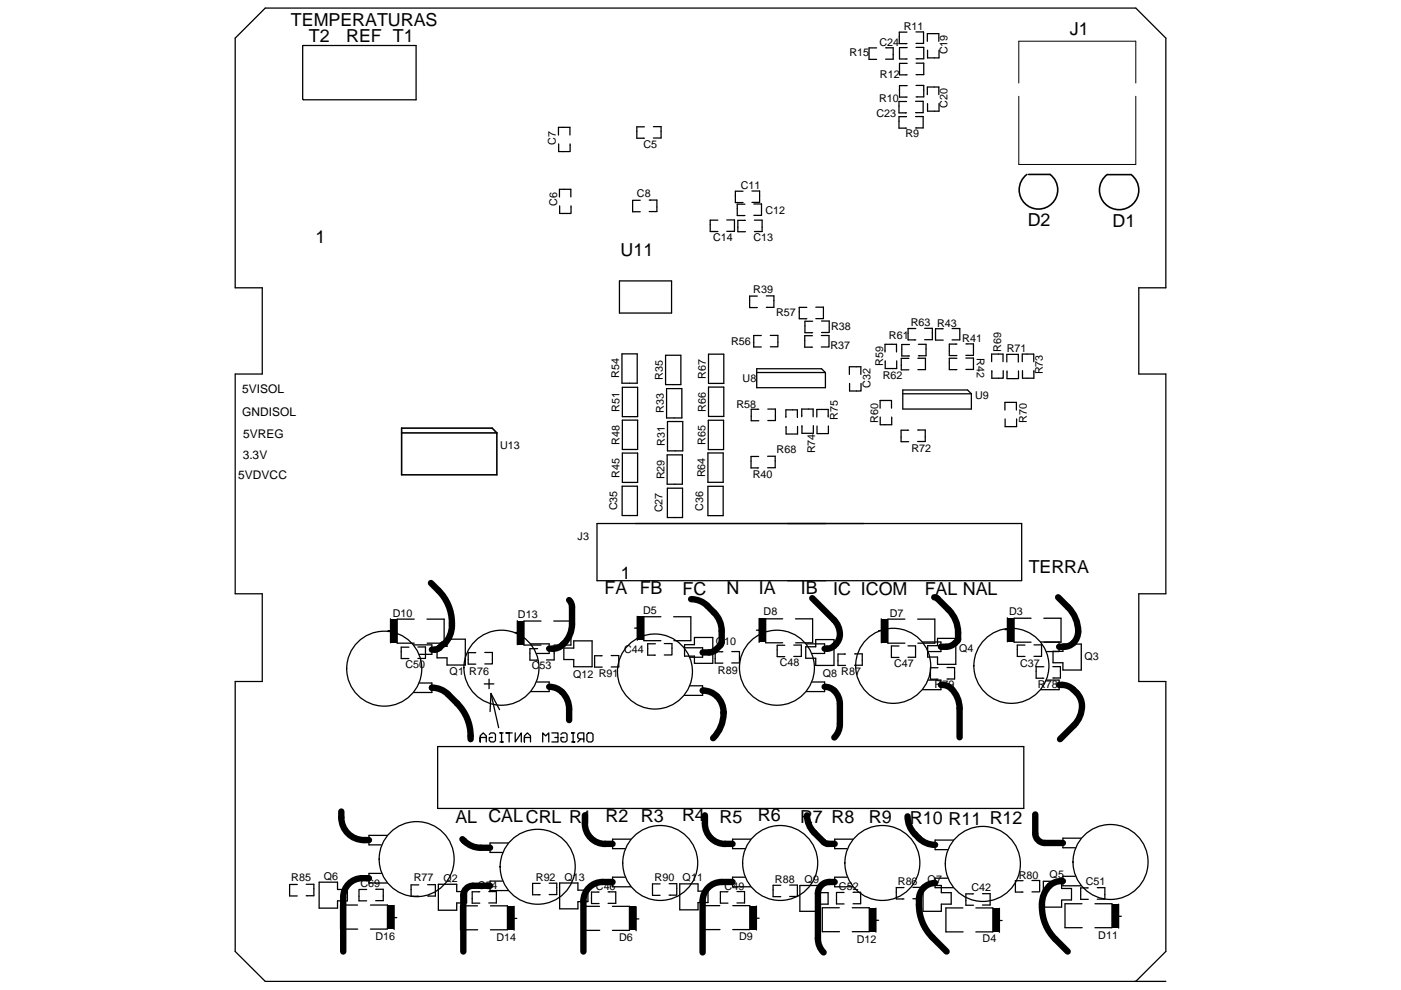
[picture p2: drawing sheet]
<svg xmlns="http://www.w3.org/2000/svg" width="297mm" height="210mm" viewBox="0 0 297 210" stroke-linecap="round" stroke-linejoin="round" font-family="sans-serif">
<g fill="none" stroke="#000" stroke-width=".27">
<path d="M64.2 9.7h24v11.5h-23.9l-.1-.2zM185.9 10.2h-1.6v2.4h1.6M187.8 10.1h1.6v2.5h-1.6M192.3 6.8h-1.6v2.4h1.6M192.3 13.4h-1.6v2.5h1.6M192.3 18.2h-1.6v2.4h1.6M192.3 10.1h-1.6v2.4h1.6M194.2 6.8h1.6v2.4h-1.6M194.2 13.4h1.7v2.4h-1.7M194.2 18.1h1.7v2.5h-1.7M194.2 10.1h1.7v2.4h-1.7M196.6 8.8v-1.7h2.4v1.7"/>
<path d="M196.7 10.6v1.7h2.4v-1.7M118.4 28.6v-1.6h2.4v1.6M118.4 30.5v1.7h2.5v-1.7M136.6 26.9h-1.6v2.4h1.6M138.5 26.9h1.7v2.4h-1.7M192.2 24.7h-1.6v2.5h1.6M192.2 21.5h-1.6v2.4h1.6M194.1 24.7h1.6v2.4h-1.6M194.1 21.5h1.6v2.4h-1.6M196.6 20.1v-1.6h2.4v1.6M196.7 22v1.6h2.4v-1.6M118.7 43.7v1.6h2.4v-1.6"/>
<path d="M121 41.8v-1.6h-2.4v1.6M131.3 59.6h11.1v6.8h-11.1zM135.7 42.5h-1.6v2.4h1.6M137.6 42.4h1.7v2.5h-1.7M152.2 46.7h-1.6v2.4h1.6M154.1 46.7h1.6v2.4h-1.6M157.5 40.6h-1.6v2.4h1.6M157.9 43.3h-1.6v2.4h1.6M158 46.7h-1.6v2.4h1.6M159.4 40.5h1.7v2.4h-1.7M159.8 43.3h1.7v2.4h-1.7M160 46.7h1.6v2.4h-1.6"/>
<path d="M131.9 75.1h3.2v6.2h-3.2zM141.1 75.4h3.3v6.2h-3.3zM150.2 75.1h3.3v6.2h-3.3zM160.4 78.2h13.8l.8 .8v3.2h-14.6zM160.4 79h14.6M160.6 62.8h-1.7v2.4h1.7M161.4 71.2h-1.6v2.4h1.6M162.5 62.8h1.6v2.4h-1.6M163.3 71.1h1.6v2.5h-1.6M171.1 65.2h-1.6v2.4h1.6M172.3 71.2h-1.7v2.4h1.7M172.3 68.1h-1.6v2.5h1.6"/>
<path d="M173 65.2h1.6v2.4h-1.6M174.1 71.2h1.7v2.4h-1.7M174.2 68.1h1.6v2.4h-1.6M180.1 79.4v-1.6h2.4v1.6M190.1 74.7v-1.7h-2.5v1.7M190.1 76.5v1.7h-2.4v-1.7M192.7 76h-1.6v2.4h1.6M192.8 73.1h-1.6v2.4h1.6M194.2 69.7h-1.7v2.4h1.7M194.6 76h1.6v2.4h-1.6M194.7 73h1.6v2.5h-1.6M196 69.6h1.7v2.5h-1.7"/>
<path d="M200 69.7h-1.7v2.4h1.7M201.9 69.7h1.6v2.4h-1.6M202.9 73h-1.6v2.4h1.6M202.9 76h-1.6v2.4h1.6M204.8 75.9h1.6v2.5h-1.6M204.8 72.9h1.6v2.5h-1.6M210.2 76.7v-1.6h2.5v1.6M212.7 78.6v1.6h-2.4v-1.6M215.9 76.8v-1.6h-2.4v1.6M215.9 78.7v1.6h-2.4v-1.6M216.7 76.7v-1.6h2.5v1.6M216.8 78.6v1.6h2.4v-1.6"/>
<path d="M131.9 96.1h3.3v6.2h-3.3zM131.9 89.1h3.3v6.2h-3.3zM131.9 82.1h3.3v6.3h-3.3zM141.3 82.4h3.3v6.2h-3.3zM141.5 96.5h3.2v6.2h-3.2zM141.5 89.4h3.3v6.2h-3.3zM150.1 96.1h3.2v6.2h-3.2zM150.2 89.1h3.2v6.3h-3.2zM150.2 82.1h3.3v6.2h-3.3zM160.8 96.8h-1.6v2.5h1.6M160.9 86.8h-1.6v2.4h1.6M162.7 96.8h1.7v2.4h-1.7"/>
<path d="M162.8 86.8h1.6v2.4h-1.6M166.6 88.5v-1.6h2.5v1.6M169.1 90.4v1.7h-2.4v-1.7M172.4 88.4v-1.6h-2.4v1.6M172.4 90.3v1.6h-2.4v-1.6M173.2 90.4v1.6h2.4v-1.6M175.6 88.5v-1.7h-2.4v1.7M182.6 81.3v1.6h-2.5v-1.6M186.6 86.6v-1.7h2.4v1.7M189.1 88.5v1.6h-2.5v-1.6M191.4 83.5h14.5M191.4 82.7h13.7l.8 .8v3.3h-14.5z"/>
<path d="M192.7 91.2h-1.7v2.5h1.7M194.6 91.2h1.6v2.4h-1.6M215.5 87v-1.7h-2.4v1.7M215.5 88.9v1.6h-2.4v-1.6M131.9 103.1h3.2v6.2h-3.2zM141.5 103.5h3.2v6.3h-3.2zM150.1 103.1h3.2v6.3h-3.2zM82.8 131.3v5M82.8 133.7l-.5 .1M86.7 137.3h-1.6v2.4h1.6M87.7 136.8h3.9v2h-2.7M87.8 131.3h-3.6v5.1h3.6"/>
<path d="M88.6 137.2h1.6v2.5h-1.6M90.5 131.3h3.7v5.1h-3.6M92.7 137.1h2.1v-1.5h3.9v5.5h-3.9v-1.6h-2.1zM100.9 138.4h-1.6v2.5h1.6M102.8 138.4h1.6v1.4v1h-1.6M109.7 131.7v5M109.7 134.1l-.6 .1M112.6 136.6h3.8v2h-2.6M114 137.6h-1.7v2.4h1.7M114.7 131.7h-3.6v5.1h3.6M115.9 137.5h1.6v2.5h-1.6M117.4 131.7h3.6v5.1h-3.5"/>
<path d="M119.5 137.5h2.1v-1.6h3.9v5.5h-3.9v-1.5h-2.1zM127.7 139.1h-1.6v2.4h1.6M129.6 139h1.6v2.5h-1.6M135.1 130.7v5.1M135.1 133.1l-.5 .1M139 136.5h-1.7v2.5h1.7M140.1 130.8h-3.6v5.1h3.6M140.8 136.5h1.7v1v1.4h-1.7M142.8 130.8h3.7v5.1h-3.6M145.1 137.4h3.9v2h-2.7M145.1 136.7h2.1v-1.5h3.9v5.5h-3.9v-1.5h-2.1zM153.3 138.2h-1.7v2.5h1.7"/>
<path d="M155.1 138.2h1.7v2.4h-1.7M160.9 131.2v5M161 133.6l-.6 .1M165.9 131.3h-3.6v5h3.6M166.4 136.9h-1.6v2.4h1.6M168.3 136.8h1.6v2.4h-1.6M168.7 131.3h3.6v5h-3.6M170.8 137.2h2.1v-1.5h3.9v5.4h-3.9v-1.5h-2.1zM171 136.6h3.8v2h-2.6M179.3 138.7h-1.6v2.4h1.6M181.2 138.7h1.6v2.4h-1.6M186.9 131.3v5"/>
<path d="M186.9 133.7l-.6 .1M190.6 137h-1.6v2.4h1.6M191.9 131.3h-3.6v5.1h3.6M192.5 137h1.6v2.4h-1.6M194.6 131.3h3.6v5.1h-3.6M195.6 136.2h3.9v2h-2.6M196.7 136.9h2.1v-1.5h3.8v5.5h-3.8v-1.5h-2.1zM213.6 131v5.1M213.6 133.5h-.6M216.6 123.1v-12.1h-90v12.2h90M217.3 136.8h-1.6v2.4h1.6M218.6 131.1h-3.6v5.1h3.6"/>
<path d="M219.2 136.8h1.6v2.4h-1.6M220.7 136.2h3.9v2h-2.7M221.3 131.1h3.7v5.1h-3.6M223.3 138.2h2.1v-1.6h3.9v5.5h-3.9v-1.5h-2.1zM88.9 144.9h2.7v2h-3.9M92.8 158.3h124.3v13.2h-124.3zM102.7 145.1h2M103.1 156.4h-1.3v1v-1.3l.6-.7 .7 .7v1.3M103.7 144.1v2M103.7 155.8l.4-.4h.6l.3 .4v1.3l-.3 .3h-.6l-.4-.3v-.7h.7M104.1 147.1l-.2 3.8M104.1 147.1l1.6 7.2"/>
<path d="M104.1 147.1l1.8 3.4M106.7 155.4h-.7h.3v2h.4h-.7M108.6 155.4h-1.3h.6v2M109.2 155.4v2l1.3-2v2M112.5 156.4h-1.3v1v-1.3l.6-.7 .7 .7v1.3M113.8 144.7h2.6v2h-3.8M115.1 157.4v-2l.6 .7 .7-.7v2M117 155.4h1.3v2h-1.3M117.6 156.4h.7M118.9 155.8l.3-.4h.7l.3 .4v1.3l-.3 .3h-.7l-.3-.3v-.7h.7M121.9 155.4h-.7h.3v2h.4h-.7M123.1 156.7l-.6 .7"/>
<path d="M123.8 156.7h-1l-.3-.3v-.6l.3-.4h1v2M124.8 155.4h.6l.3 .4v1.3l-.3 .3h-.6l-.4-.3v-1.3zM146.3 145.5h2.7v2h-3.9M172.2 144.7h2.6v2h-3.8M196.9 144.3h2.6v2h-3.9M198.9 141.6h-1.6v2.5h1.6M200.8 141.6h1.6v2.4h-1.6M221.3 141.4h-1.6v2.4h1.6M221.9 144.3h2.7v2h-3.9M223.2 141.4h1.6v2.4h-1.6M82.1 177.2h-3.9v2h2.7M107.7 178.8h-3.8v2h2.6"/>
<path d="M133.7 178h-3.8v2h2.6M159.1 178h-3.8v2h2.6M180.8 178h-3.8v2h2.6M202.1 178.2h-3.8v2h2.6M229.2 177.8h-3.8v2h2.6M63 187.6h-1.6v2.4h1.6M64.9 187.6h1.6v2.4h-1.6M67.7 187.1h3.9v1.6h2.1v2.4h-2.1v1.5h-3.9zM75.8 192h-3.6v5.1h3.6M77.7 188.7h-1.6v2.4h1.6M78.5 192h3.6v5.1h-3.6M79.6 188.6h1.7v2.4h-1.7"/>
<path d="M80.9 185.3h-2.7v2h3.9M83.6 192v5.1M84.1 194.6l-.6 .1M88.8 187.7h-1.6v2.4h1.6M90.7 187.6h1.6v2.5h-1.6M92.9 187.6h3.9v1.5h2.1v2.4h-2.1v1.6h-3.9zM101.2 192.1h-3.6v5.1h3.7M101.7 189.1h-1.6v2.5h1.6M103.6 189.1h1.6v2.4h-1.6M104 192.1h3.6v5.1h-3.6M106 183.8v.1a8 8 0 0 1 11.7-7.1 8 8 0 0 1 .9 13.5 8 8 0 0 1-12.5-5.4l-.1-1M106.5 186.9h-2.6v2h3.8"/>
<path d="M109 192.2v5.1M109.6 194.8l-.6 .1M114.5 187.4h-1.6v2.4h1.6M116.4 187.3h1.6v2.4h-1.6M118.7 187.3h3.8v1.5h2.1v2.4h-2.1v1.6h-3.8zM127 189.2h-1.6v2.4h1.6M127.1 192.2h-3.6v5.1h3.6M128.9 189.2h1.7v2.4h-1.7M129.9 192.2h3.6v5.1h-3.6M132.5 186.1h-2.6v2h3.8M134.9 192.3v5.1M135.4 194.9l-.6 .1"/>
<path d="M140 187.5h-1.7v2.4h1.7M141.9 187.4h1.6v1v1.5h-1.6M144.1 187.5h3.9v1.5h2.1v2.4h-2.1v1.6h-3.9zM152.6 192.1h-3.6v5.1h3.7M154.3 189.1h-1.6v2.5h1.6M155.4 192.1h3.6v5.1h-3.6M156.2 189.1h1.7v2.4h-1.7M157.9 186.1h-2.6v2h3.8M160.4 192.2v5.1M160.9 194.8h-.6M165.5 187.8h-1.6v2.4h1.6M167.4 187.7h1.7v2.4h-1.7"/>
<path d="M169.6 187.8h3.9v1.5h2.1v2.5h-2.1v1.5h-3.9zM177.9 192.5h-3.6v5.1h3.7M179 189.3h-1.6v2.4h1.6M179.6 186.1h-2.6v2h3.8M180.7 192.5h3.6v5.1h-3.6M180.9 189.3h1.6v2.4h-1.6M185.7 192.6v5.1M186.3 195.2l-.6 .1M191.7 188.3h-1.7v2.4h1.7M193.5 188.2h1.7v2.4h-1.7M195.7 187.8h3.9v1.5h2.1v2.5h-2.1v1.5h-3.9zM200.9 186.3h-2.6v2h3.8"/>
<path d="M204.1 192.6h-3.5v5.1h3.6M204.8 189.6v1.4M204.8 191v1h1.6M204.8 189.6h1.6M206.9 192.6h3.6v5.1h-3.6M208.3 189.5h1.6v2.5h-1.6M211.9 192.7v5M212.5 195.2l-.6 .1M216.9 186.8h-1.6v2.4h1.6M218.8 186.8h1.6v2.4h-1.6M221.2 186.9h3.9v1.5h2.1v2.5h-2.1v1.5h-3.9zM228 185.9h-2.6v2h3.8"/>
<path d="M229.4 191.7h-3.6v5.1h3.6M230.7 188.3h-1.6v2.5h1.6M232.2 191.7h3.6v5.1h-3.6M232.6 188.3h1.6v1.4v1h-1.6M237.2 191.8v5M237.7 194.4h-.6M240.8 208.2l6.4-6.4v-57.3h-5.8v-18.6h5.8v-46.6h-5.8v-18.3h5.8v-52.9l-6.4-6.4h-184.6l-6.3 6.4v52.9h5.7v18.3h-5.7v46.6h5.7v18.6h-5.7v57.3l6.3 6.4h191"/>
<circle cx="81.5" cy="141.8" r="8"/>
<circle cx="106.3" cy="141.6" r="8"/>
<circle cx="138.9" cy="142.4" r="8"/>
<circle cx="164.7" cy="141.6" r="8"/>
<circle cx="189.4" cy="141.2" r="8"/>
<circle cx="214.4" cy="141.2" r="8"/>
<circle cx="88.3" cy="182.2" r="8"/>
<circle cx="140" cy="183" r="8"/>
<circle cx="165.4" cy="183" r="8"/>
<circle cx="187.1" cy="183" r="7.9"/>
<circle cx="208.4" cy="183.2" r="8"/>
<circle cx="235.5" cy="182.8" r="8"/>
</g>
<path d="M216 17.6v-8.9h24.8v8.9M216 20.4v14.5h24.8v-14.5" fill="none" stroke="#000" stroke-width=".21"/>
<path d="M217.7 37a4.1 4.1 0 0 0-.5 6 4.1 4.1 0 0 0 6 0 4.1 4.1 0 0 0-.6-6M218.1 37h4.5M234.8 37a4.2 4.2 0 0 0-.6 6.1 4.2 4.2 0 0 0 6.1 0 4.2 4.2 0 0 0-.5-6.1M234.9 37h4.8M85.2 90.8h19.1l1 1v8.9h-20.1zM85.2 91.8h20.1" fill="none" stroke="#000" stroke-width=".34"/>
<g fill="#000">
<path d="M82.8 131.3h1.4v5h-1.4zM109.7 131.7h1.4v5h-1.4zM135.1 130.8h1.5v5h-1.5zM161 131.2h1.4v5h-1.4zM186.9 131.3h1.4v5h-1.4zM213.6 131.2h1.4v5h-1.4zM82.1 192h1.4v5h-1.4zM107.5 192.1h1.5v5h-1.5zM133.4 192.2h1.4v5.1h-1.4zM159 192.2h1.4v5h-1.4zM184.2 192.6h1.4v5h-1.4zM210.5 192.7h1.4v5h-1.4z"/>
<path d="M235.8 191.8h1.4v5h-1.4z"/>
</g>
<g fill="none" stroke="#000" stroke-width="1.4">
<path d="M91.4 123.7a11 11 0 0 1 4.4 7.6 5.5 5.5 0 0 1-1.8 5.3l-.2 .1a2.15 2.15 0 0 1-2.2 1.1M120.7 127.3a2.08 2.08 0 0 1 .6 1.5v3.5a5.3 5.3 0 0 1-3.6 5.2l-1.3 .1M146.5 127.1a4.9 4.9 0 0 1 3.5 1.4 7.1 7.1 0 0 1 3 4.7v3.2l-1.5 1.6a3.6 3.6 0 0 1-2.5 .4M172.2 126.9l4.6 4.5a3.6 3.6 0 0 1-.6 6l-1.4 .2M198.1 126.7l.7 .3a14.4 14.4 0 0 1 3.5 3.9 7.4 7.4 0 0 1 .7 5l-1.2 1a4 4 0 0 1-2.3 .3M224.3 126.7a13.8 13.8 0 0 1 3.4 3.8 5.4 5.4 0 0 1 .2 5.5l-1 .9a4 4 0 0 1-2.3 .3M91.6 145.9a4.8 4.8 0 0 1 3.4 1.4l1.9 1.9a10 10 0 0 1 2.9 7.6M116.4 145.7a4.5 4.5 0 0 1 4.3 4.7v2.3M149 146.5a4.7 4.7 0 0 1 4.3 6.2l-.8 2.1-1.3 1.8M174.8 145.7a3.4 3.4 0 0 1 3.3 3.6l-.1 4.8-.5 1.5-.6 .8M199.5 145.3a3.4 3.4 0 0 1 3.4 2.4l.5 1.9 .1 6.8M224.6 145.3a4.8 4.8 0 0 1 4.4 2.8 4.8 4.8 0 0 1-.9 5.2l-3.4 3.5"/>
<path d="M72.4 172.1a5.1 5.1 0 0 0 3.9 6l1.9 .1M98 178l.4 .4a4.9 4.9 0 0 0 3.5 1.4h2M124 172.9a5.8 5.8 0 0 0 1 4.6 4.2 4.2 0 0 0 3.3 1.5h1.6M149.5 172.9a5.8 5.8 0 0 0 1 4.6 4.1 4.1 0 0 0 3.3 1.5h1.5M171.1 172.9l.1 1.2 .4 1.1a10.7 10.7 0 0 0 3 3.4l.7 .4h1.7M192.4 173.1a6.6 6.6 0 0 0 5.2 6.1h.7M219.5 172.7v4.1a2.02 2.02 0 0 0 2 2h3.9M78.2 186.3a4.5 4.5 0 0 0-5.1 2.4l-.3 1.6v11.5M103.9 187.9h-3.6a2.03 2.03 0 0 0-2.1 2v11.9M129.9 187.1a5.7 5.7 0 0 0-5 1.2 4 4 0 0 0-1.2 2.8v10.7M155.3 187.1a5.9 5.9 0 0 0-5.2 1.2 4 4 0 0 0-1.1 2.8v10.9M177 187.1a2.8 2.8 0 0 0-3.5 1.8v10.7l.2 1.1 .9 1.3"/>
<path d="M198.3 187.3a3.4 3.4 0 0 0-3.5 3.4 10.1 10.1 0 0 0 2.9 8.1l3 3M225.4 186.9a4.3 4.3 0 0 0-4.5 4.3 9.9 9.9 0 0 0 2.9 8l2.6 2.6"/>
</g>
<g font-size="3.8">
<text x="61.7" y="5.5">TEMPERATURAS</text>
<text x="65.5" y="8.9">T2</text>
<text x="73.4" y="8.9">REF T1</text>
<text x="226.8" y="7.5">J1</text>
<text x="217.9" y="47.9">D2</text>
<text x="66.9" y="51.5">1</text>
<text x="235.9" y="48.1">D1</text>
<text x="131.6" y="54.2">U11</text>
<text x="218.1" y="121.4">TERRA</text>
<text x="128.2" y="126.1">FA FB</text>
<text x="144.7" y="126.3">FC</text>
<text x="154" y="126.1">N</text>
<text x="160.9" y="126.1">IA</text>
<text x="169.8" y="126.1">IB</text>
<text x="176.7" y="126.3">IC ICOM</text>
<text x="196.1" y="126.3">FAL NAL</text>
<text x="96.6" y="174.5">AL CALCRL R1</text>
<text x="128.4" y="174.4">R2 R3</text>
<text x="144.6" y="174.2">R4</text>
<text x="152.6" y="174.5">R5</text>
<text x="160.7" y="174.2">R6</text>
<text x="169.6" y="174.6">R7 R8</text>
<text x="184.2" y="174.6">R9</text>
<text x="192.9" y="174.8">R10 R11 R12</text>
</g>
<text font-size="3.7" x="131.6" y="122.8">1</text>
<g font-size="2.5">
<text x="51.4" y="83.3">5VISOL</text>
<text x="51.4" y="88.2">GNDISOL</text>
<text x="51.6" y="93">5VREG</text>
<text x="50.5" y="101.5">5VDVCC</text>
<text x="51.5" y="97.3">3.3V</text>
</g>
<g font-size="2.3">
<text x="180.1" y="12">R15</text>
<text x="186.5" y="9.7">C24</text>
<text x="191.6" y="6.4">R11</text>
<text x="200.9" y="11.6" transform="rotate(-90 200.9 11.6)">C19</text>
<text x="186.6" y="16.6">R12</text>
<text x="186.4" y="21.6">R10</text>
<text x="200.9" y="22.9" transform="rotate(-90 200.9 22.9)">C20</text>
<text x="185.8" y="24.8">C23</text>
<text x="192" y="29">R9</text>
<text x="117.9" y="30.7" transform="rotate(-90 117.9 30.7)">C7</text>
<text x="136.4" y="31.3">C5</text>
<text x="135" y="41.8">C8</text>
<text x="157.1" y="40">C11</text>
<text x="118.1" y="43.7" transform="rotate(-90 118.1 43.7)">C6</text>
<text x="162.3" y="45.3">C12</text>
<text x="151.2" y="51.1">C14</text>
<text x="159.7" y="51.1">C13</text>
<text x="159.7" y="62.1">R39</text>
<text x="164.6" y="67.1">R57</text>
<text x="176.2" y="70.1">R38</text>
<text x="188.5" y="71.9">R61</text>
<text x="193.1" y="69.2">R63 R43</text>
<text x="155" y="73.3">R56</text>
<text x="176.1" y="74">R37</text>
<text x="187.2" y="77.5" transform="rotate(-90 187.2 77.5)">R59</text>
<text x="204" y="72.6">R41</text>
<text x="207.1" y="76" transform="rotate(90 207.1 76)">R42</text>
<text x="212.2" y="74.6" transform="rotate(-90 212.2 74.6)">R69</text>
<text x="213.4" y="74.6">R71</text>
<text x="131.3" y="80.2" transform="rotate(-90 131.3 80.2)">R54</text>
<text x="140.5" y="80.5" transform="rotate(-90 140.5 80.5)">R35</text>
<text x="149.6" y="80.3" transform="rotate(-90 149.6 80.3)">R67</text>
<text x="157.5" y="81">U8</text>
<text x="184.5" y="82.3" transform="rotate(-90 184.5 82.3)">C32</text>
<text x="187.2" y="80.4">R62</text>
<text x="221.1" y="79.4" transform="rotate(-90 221.1 79.4)">R73</text>
<text x="131.4" y="87.3" transform="rotate(-90 131.4 87.3)">R51</text>
<text x="140.7" y="87.6" transform="rotate(-90 140.7 87.6)">R33</text>
<text x="149.6" y="87.3" transform="rotate(-90 149.6 87.3)">R66</text>
<text x="156.1" y="86.4">R58</text>
<text x="177.7" y="89.1" transform="rotate(-90 177.7 89.1)">R75</text>
<text x="186.2" y="89.7" transform="rotate(-90 186.2 89.7)">R60</text>
<text x="206.7" y="84.7">U9</text>
<text x="217.7" y="89.7" transform="rotate(-90 217.7 89.7)">R70</text>
<text x="106" y="95.2">U13</text>
<text x="131.4" y="94.3" transform="rotate(-90 131.4 94.3)">R48</text>
<text x="140.9" y="94.6" transform="rotate(-90 140.9 94.6)">R31</text>
<text x="149.6" y="94.3" transform="rotate(-90 149.6 94.3)">R65</text>
<text x="193.2" y="95.8">R72</text>
<text x="131.4" y="101.3" transform="rotate(-90 131.4 101.3)">R45</text>
<text x="140.9" y="101.7" transform="rotate(-90 140.9 101.7)">R29</text>
<text x="149.5" y="101.3" transform="rotate(-90 149.5 101.3)">R64</text>
<text x="159.6" y="101.3">R40</text>
<text x="164.7" y="96">R68</text>
<text x="172.8" y="96.2" transform="rotate(-90 172.8 96.2)">R74</text>
<text x="130.9" y="108.3" transform="rotate(-90 130.9 108.3)">C35</text>
<text x="140.4" y="108.7" transform="rotate(-90 140.4 108.7)">C27</text>
<text x="149.1" y="108.3" transform="rotate(-90 149.1 108.3)">C36</text>
<text x="122.5" y="114.5">J3</text>
<text x="83.3" y="130.8">D10</text>
<text x="109.8" y="131">D13</text>
<text x="136.3" y="130.2">D5</text>
<text x="161.9" y="130.5">D8</text>
<text x="188.6" y="130.8">D7</text>
<text x="213.9" y="130.5">D3</text>
<text x="151.8" y="136.9">Q10</text>
<text x="86" y="141.8">C50</text>
<text x="95.3" y="143.2">Q1 R76</text>
<text x="112.8" y="142">C53</text>
<text x="121.5" y="143.7">Q12 R91</text>
<text x="132.3" y="138.5">C44</text>
<text x="152.2" y="142.9">R89</text>
<text x="165.4" y="141.2">C48</text>
<text x="174.4" y="143.5">Q8 R87</text>
<text x="189.6" y="141.4">C47</text>
<text x="203.3" y="138.4">Q4</text>
<text x="216.3" y="141.4">C37</text>
<text x="229.9" y="140.1">Q3</text>
<text x="198.2" y="146">R79</text>
<text x="220.1" y="146">R78</text>
<text x="61.8" y="186.9">R85</text>
<text x="68.7" y="186.6">Q6</text>
<text x="76.4" y="188.2">C69</text>
<text x="87.7" y="186.9">R77</text>
<text x="94" y="187">Q2</text>
<text x="101.3" y="188.5">C54</text>
<text x="113.6" y="186.8">R92</text>
<text x="119.7" y="186.9">Q13</text>
<text x="126.3" y="188.7">C46</text>
<text x="138.8" y="186.9">R90</text>
<text x="144.7" y="186.9">Q11</text>
<text x="153.6" y="188.7">C49</text>
<text x="164.3" y="187.2">R88</text>
<text x="170.6" y="187.3">Q9</text>
<text x="177.9" y="188.7">C52</text>
<text x="190.4" y="187.8">R86</text>
<text x="196.7" y="187.3">Q7</text>
<text x="206" y="188.9">C42</text>
<text x="216" y="186.4">R80</text>
<text x="222.5" y="186.3">Q5</text>
<text x="230.2" y="187.7">C51</text>
<text x="79.6" y="199.3">D16</text>
<text x="105.3" y="199.5">D14</text>
<text x="131.3" y="199.6">D6</text>
<text x="156.7" y="199.5">D9</text>
<text x="181.7" y="200.1">D12</text>
<text x="208.3" y="199.8">D4</text>
<text x="232.9" y="199.2">D11</text>
</g>
</svg>
